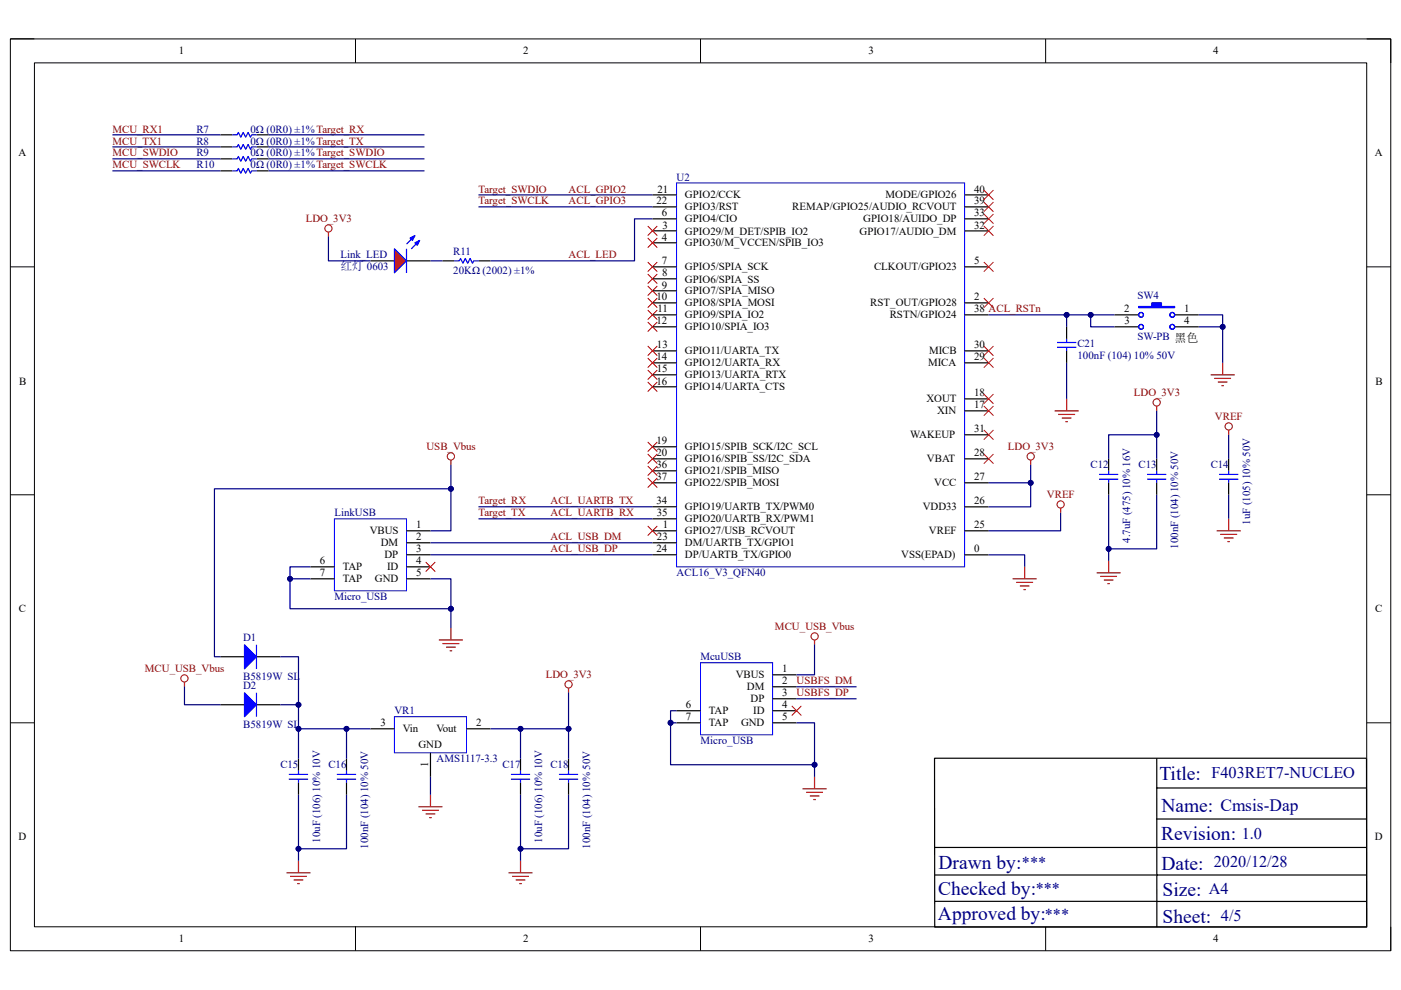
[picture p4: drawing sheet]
<svg xmlns="http://www.w3.org/2000/svg" width="297mm" height="210mm" viewBox="0 0 297 210" stroke-linecap="round" stroke-linejoin="round" font-family="sans-serif">
<path d="M2.2 8.3h292.7v193.4h-292.7z" fill="none" stroke="#000" stroke-width=".21"/>
<path d="M7.3 13.3h282.5v183.3h-282.5z" fill="#fff"/>
<g fill="none" stroke="#000" stroke-width=".21">
<path d="M2.2 8.2h5.1M7.3 13.3h282.5v183.3h-282.5zM75.4 8.3v5M148.5 8.3v5M221.7 8.3v5M289.8 8.3h5.1v5M2.2 56.6h5.1M289.8 56.6h5.1M2.2 104.9h5.1M289.8 104.9h5.1M2.2 153.3h5.1M289.8 153.3h5.1"/>
<path d="M75.4 196.6v5.1M148.5 196.6v5.1M221.7 196.6v5.1M294.9 196.6v5.1"/>
</g>
<path d="M198.2 179.7h91.5M245.3 160.8v35.8M245.3 173.7h44.4M245.4 167.1h44.3M289.7 160.8h-91.6l.1 35.8h91.6l-.1-35.7M198.2 185.6h47M198.2 191.2h47M245.4 185.6h44.4M245.4 191.2h44.4" fill="none" stroke="#000" stroke-width=".25"/>
<g fill="none" stroke="#800000" stroke-width=".21">
<circle cx="95.6" cy="96.8" r=".77"/>
<circle cx="260.5" cy="90.4" r=".77"/>
</g>
<path d="M95.6 97.6v1M260.5 91.2v1M93 135.7h5.1M93.8 136.5h3.6M94.6 137.3h2M95.4 138h.5M95.6 133.2v2.5" fill="none" stroke="#800000" stroke-width=".25"/>
<g fill="none" stroke="#f00" stroke-width=".21">
<path d="M137.3 55.6l2.1 2M137.3 58.1l2.1 2.1M139.4 55.6l-2.1 2M139.4 58.1l-2.1 2.1M208.6 45.4l2 2M208.6 47.9l2 2.1M208.6 42.9l2 2M210.6 45.4l-2 2M210.6 47.9l-2 2.1M210.6 42.9l-2 2M137.3 78.5l2.1 2M137.3 60.7l2.1 2"/>
<path d="M137.3 63.2l2.1 2.1M137.3 65.8l2.1 2M137.3 68.3l2.1 2M139.4 78.5l-2.1 2M139.4 60.7l-2.1 2M139.4 63.2l-2.1 2.1M139.4 65.8l-2.1 2M139.4 68.3l-2.1 2M208.6 75.9l2 2.1M208.6 73.4l2 2M208.6 63.2l2 2.1M210.6 75.9l-2 2.1"/>
<path d="M210.6 73.4l-2 2M210.6 63.2l-2 2.1M137.3 81l2.1 2.1M137.3 93.7l2.1 2.1M137.3 96.3l2.1 2M139.4 81l-2.1 2.1M139.4 93.7l-2.1 2.1M139.4 96.3l-2.1 2M208.6 91.2l2 2M208.6 96.3l2 2M210.6 91.2l-2 2M210.6 96.3l-2 2"/>
<path d="M137.3 111.6l2.1 2M139.4 111.6l-2.1 2"/>
</g>
<path d="M143.4 38.8h61.1v81.4h-61.1z" fill="#fff"/>
<path d="M143.4 38.8h61.1v81.4h-61.1z" fill="none" stroke="#00f" stroke-width=".21"/>
<g fill="none" stroke="#000" stroke-width=".25">
<path d="M138.3 49h5.1M138.3 51.5h5.1M138.3 56.6h5.1M138.3 46.4h5.1M138.3 59.1h5.1M138.3 41.3h5.1M138.3 43.9h5.1M204.5 49h5.1M204.5 56.6h5.1M204.5 46.4h5.1M204.5 41.3h5.1M204.5 43.9h5.1"/>
<path d="M138.3 64.2h5.1M138.3 61.7h5.1M138.3 66.8h5.1M138.3 69.3h5.1M138.3 74.4h5.1M138.3 77h5.1M138.3 79.5h5.1M204.5 64.2h5.1M204.5 66.8h5.1M204.5 74.4h5.1M204.5 77h5.1M138.3 82h5.1"/>
<path d="M138.3 94.8h5.1M138.3 97.3h5.1M138.3 99.9h5.1M204.5 87.1h5.1M204.5 84.6h5.1M204.5 97.3h5.1M204.5 92.2h5.1M138.3 112.6h5.1M138.3 115.1h5.1M138.3 117.7h5.1M138.3 107.5h5.1M138.3 102.4h5.1"/>
<path d="M138.3 110h5.1M204.5 112.6h5.1M204.5 117.7h5.1M204.5 107.5h5.1M204.5 102.4h5.1"/>
</g>
<path d="M137.3 73.4l2.1 2M137.3 75.9l2.1 2.1M139.4 73.4l-2.1 2M139.4 75.9l-2.1 2.1M137.3 98.8l2.1 2.1M139.4 98.8l-2.1 2.1M137.3 101.4l2.1 2M139.4 101.4l-2.1 2" fill="none" stroke="#f00" stroke-width=".21"/>
<path d="M70.9 110h15.3v15.3h-15.3z" fill="#fff"/>
<path d="M70.9 110h15.3v15.3h-15.3z" fill="none" stroke="#00f" stroke-width=".21"/>
<path d="M86.2 112.6h5.1M86.2 115.1h5.1M86.2 117.7h5.1M65.8 120.2h5.1M65.8 122.8h5.1M86.2 120.2h5.1M86.2 122.8h5.1" fill="none" stroke="#000" stroke-width=".25"/>
<path d="M90.3 119.2l2 2M92.3 119.2l-2 2" fill="none" stroke="#f00" stroke-width=".21"/>
<path d="M83.6 152h15.3v7.7h-15.3z" fill="#fff"/>
<path d="M83.6 152h15.3v7.7h-15.3z" fill="none" stroke="#00f" stroke-width=".21"/>
<g fill="none" stroke="#000" stroke-width=".25">
<path d="M78.5 55.3h5.1M86.2 55.3h5.1M78.5 154.6h5.1M91.3 159.7v5.1M98.9 154.6h5.1M63.3 160.9v2.6M63.3 166v2.6M73.5 160.9v2.6M73.5 166v2.6M110.4 160.9v2.6M110.4 166v2.6M120.5 160.9v2.6"/>
<path d="M120.5 166v2.6"/>
</g>
<g fill="none" stroke="#00f" stroke-width=".25">
<path d="M61.2 164.3h4.1M61.2 165.3h4.1M63.3 163.5v.8M63.3 165.3v.7M71.4 164.3h4.1M71.4 165.3h4.1M73.5 163.5v.8M73.5 165.3v.7M108.3 165.3h4.1M108.3 164.3h4.1M110.4 163.5v.8M110.4 165.3v.7"/>
<path d="M118.5 165.3h4.1M118.5 164.3h4.1M120.5 163.5v.8M120.5 165.3v.7"/>
</g>
<g fill="none" stroke="#800000" stroke-width=".25">
<path d="M88.7 171.1h5.1M89.5 171.9h3.5M90.3 172.6h2M91 173.4h.5M91.3 168.6v2.5M60.7 185.1h5.1M61.5 185.9h3.6M62.3 186.6h2M63 187.4h.5M63.3 182.6v2.5M107.8 185.1h5.1M108.6 185.9h3.5"/>
<path d="M109.3 186.6h2.1M110.1 187.4h.5M110.4 182.6v2.5"/>
</g>
<path d="M83.6 52.8l2.6 2.5-2.6 2.6z" fill="#f00"/>
<path d="M83.6 52.8l2.6 2.5-2.6 2.6zM88 50l-1.8 1.8M89 51l-1.8 1.8" fill="none" stroke="#00f" stroke-width=".25"/>
<path d="M88 51.5l1-.5-.5 1z" fill="#00f"/>
<path d="M88 51.5l1-.5-.5 1z" fill="none" stroke="#00f" stroke-width=".25"/>
<path d="M86.9 50.5l1.1-.5-.5 1z" fill="#00f"/>
<g fill="none" stroke="#00f" stroke-width=".25">
<path d="M49.3 28.6h1l.2-.5 .6 1 .5-1 .5 1 .5-1 .5 1 .3-.5h1M49.3 31.2h1l.2-.6 .6 1.1 .5-1.1 .5 1.1 .5-1.1 .5 1.1 .3-.5h1M49.3 33.7h1l.2-.5 .6 1 .5-1 .5 1 .5-1 .5 1 .3-.5h1M49.3 36.2h1l.2-.5 .6 1 .5-1 .5 1 .5-1 .5 1 .3-.5h1M86.2 52.8v5.1M86.9 50.5l1.1-.5-.5 1zM96.4 55.3h1l.2-.5 .5 1 .6-1 .5 1 .5-1 .5 1 .2-.5h1M235.1 99.9v.7M245.2 99.9v.7M260.5 99.9v.7M233 100.6h4.1M233 101.6h4.1"/>
<path d="M235.1 101.6v.8M243.2 100.6h4.1M243.2 101.6h4.1M245.2 101.6v.8M258.5 100.6h4M258.5 101.6h4M260.5 101.6v.8"/>
</g>
<g fill="none" stroke="#800000" stroke-width=".21">
<circle cx="69.6" cy="48.5" r=".76"/>
<circle cx="218.5" cy="96.8" r=".76"/>
<circle cx="245.2" cy="85.4" r=".76"/>
<circle cx="224.9" cy="107" r=".76"/>
<circle cx="39.1" cy="143.9" r=".77"/>
<circle cx="120.5" cy="145.2" r=".76"/>
</g>
<path d="M69.6 49.2v1M218.5 97.6v1M245.2 86.1v1M224.9 107.8v1M235.1 119v2.5M232.5 121.5h5.1M233.3 122.3h3.5M234 123h2.1M234.8 123.8h.5M39.1 144.7v1M120.5 145.9v1" fill="none" stroke="#800000" stroke-width=".25"/>
<g fill="none" stroke="#000" stroke-width=".25">
<path d="M46.7 28.6h2.6M46.7 31.2h2.6M46.7 33.7h2.6M46.7 36.2h2.6M54.4 28.6h2.5M54.4 31.2h2.5M54.4 33.7h2.5M54.4 36.2h2.5M93.8 55.3h2.6M101.4 55.3h2.6M235.1 97.3v2.6M245.2 97.3v2.6"/>
<path d="M260.5 97.3v2.6M235.1 102.4v2.5M245.2 102.4v2.5M260.5 102.4v2.5M46.7 149.5h5.1M54.4 149.5h5.1"/>
</g>
<path d="M208.6 55.6l2 2M208.6 40.3l2 2.1M210.6 55.6l-2 2M210.6 40.3l-2 2.1M208.6 83.6l2 2M208.6 86.1l2 2.1M210.6 83.6l-2 2M210.6 86.1l-2 2.1" fill="none" stroke="#f00" stroke-width=".21"/>
<path d="M51.8 146.9l2.6 2.6-2.6 2.5z" fill="#00f"/>
<path d="M51.8 146.9l2.6 2.6-2.6 2.5zM54.4 146.9v5.1" fill="none" stroke="#00f" stroke-width=".25"/>
<path d="M46.7 139.3h5.1M54.4 139.3h5.1" fill="none" stroke="#000" stroke-width=".25"/>
<path d="M51.8 136.8l2.6 2.5-2.6 2.6z" fill="#00f"/>
<path d="M51.8 136.8l2.6 2.5-2.6 2.6zM54.4 136.8v5.1" fill="none" stroke="#00f" stroke-width=".25"/>
<path d="M148.5 140.6h15.3v15.3h-15.3z" fill="#fff"/>
<path d="M148.5 140.6h15.3v15.3h-15.3z" fill="none" stroke="#00f" stroke-width=".21"/>
<path d="M143.4 150.7h5.1M143.4 153.3h5.1M163.8 143.1h5.1M163.8 145.7h5.1M163.8 148.2h5.1M163.8 150.7h5.1M163.8 153.3h5.1" fill="none" stroke="#000" stroke-width=".25"/>
<circle cx="172.7" cy="135" r=".76" fill="none" stroke="#800000" stroke-width=".21"/>
<path d="M172.7 135.7v1.1M170.2 167.3h5.1M170.9 168.1h3.6M171.7 168.8h2M172.4 169.6h.5M172.7 164.8v2.5" fill="none" stroke="#800000" stroke-width=".25"/>
<path d="M23.8 36.2h22.9M23.8 33.7h22.9M23.8 31.2h22.9M23.8 28.6h22.9M95.6 103.7h-50.1v35.6h1.2M260.5 104.9v5.1M39.1 145.7v3.8h7.6" fill="none" stroke="#000080" stroke-width=".25"/>
<circle cx="95.6" cy="103.7" r=".51" fill="#000080"/>
<circle cx="95.6" cy="103.7" r=".51" fill="none" stroke="#000080" stroke-width=".21"/>
<path d="M56.9 36.2h33.1M56.9 33.7h33.1M56.9 31.2h33.1M56.9 28.6h33.1M59.5 149.5h3.8" fill="none" stroke="#000080" stroke-width=".25"/>
<circle cx="63.3" cy="149.5" r=".51" fill="#000080"/>
<circle cx="63.3" cy="149.5" r=".51" fill="none" stroke="#000080" stroke-width=".21"/>
<path d="M59.5 139.3h3.8v15.3" fill="none" stroke="#000080" stroke-width=".25"/>
<circle cx="63.3" cy="149.5" r=".51" fill="#000080"/>
<circle cx="63.3" cy="149.5" r=".51" fill="none" stroke="#000080" stroke-width=".21"/>
<circle cx="63.3" cy="154.6" r=".51" fill="#000080"/>
<circle cx="63.3" cy="154.6" r=".51" fill="none" stroke="#000080" stroke-width=".21"/>
<path d="M65.8 120.2h-4.3v8.9h34.1v-6.3h-4.3" fill="none" stroke="#000080" stroke-width=".25"/>
<circle cx="61.5" cy="122.8" r=".51" fill="#000080"/>
<circle cx="61.5" cy="122.8" r=".51" fill="none" stroke="#000080" stroke-width=".21"/>
<circle cx="95.6" cy="129.1" r=".52" fill="#000080"/>
<circle cx="95.6" cy="129.1" r=".52" fill="none" stroke="#000080" stroke-width=".21"/>
<path d="M61.5 122.8h4.3" fill="none" stroke="#000080" stroke-width=".25"/>
<circle cx="61.5" cy="122.8" r=".51" fill="#000080"/>
<circle cx="61.5" cy="122.8" r=".51" fill="none" stroke="#000080" stroke-width=".21"/>
<path d="M63.3 168.6v11.4h10.2v-11.4" fill="none" stroke="#000080" stroke-width=".25"/>
<circle cx="63.3" cy="180" r=".51" fill="#000080"/>
<circle cx="63.3" cy="180" r=".51" fill="none" stroke="#000080" stroke-width=".21"/>
<path d="M78.5 154.6h-15.2v6.3" fill="none" stroke="#000080" stroke-width=".25"/>
<circle cx="63.3" cy="154.6" r=".51" fill="#000080"/>
<circle cx="63.3" cy="154.6" r=".51" fill="none" stroke="#000080" stroke-width=".21"/>
<circle cx="73.5" cy="154.6" r=".51" fill="#000080"/>
<circle cx="73.5" cy="154.6" r=".51" fill="none" stroke="#000080" stroke-width=".21"/>
<path d="M69.6 50.2v5.1h8.9M95.6 98.6v14h-4.3M91.3 117.7h47M91.3 115.1h47" fill="none" stroke="#000080" stroke-width=".25"/>
<circle cx="95.6" cy="103.7" r=".51" fill="#000080"/>
<circle cx="95.6" cy="103.7" r=".51" fill="none" stroke="#000080" stroke-width=".21"/>
<path d="M91.3 55.3h2.5M101.4 43.9h36.9M101.4 41.3h36.9M101.4 110h36.9M101.4 107.5h36.9M104 154.6h16.5v6.3" fill="none" stroke="#000080" stroke-width=".25"/>
<circle cx="110.4" cy="154.6" r=".51" fill="#000080"/>
<circle cx="110.4" cy="154.6" r=".51" fill="none" stroke="#000080" stroke-width=".21"/>
<circle cx="120.5" cy="154.6" r=".51" fill="#000080"/>
<circle cx="120.5" cy="154.6" r=".51" fill="none" stroke="#000080" stroke-width=".21"/>
<path d="M138.3 46.4h-3.8v8.9h-30.5M110.4 168.6v11.4h10.1v-11.4" fill="none" stroke="#000080" stroke-width=".25"/>
<circle cx="110.4" cy="180" r=".51" fill="#000080"/>
<circle cx="110.4" cy="180" r=".51" fill="none" stroke="#000080" stroke-width=".21"/>
<path d="M143.4 150.7h-1.2v11.5h30.5v-8.9h-3.8" fill="none" stroke="#000080" stroke-width=".25"/>
<circle cx="142.2" cy="153.3" r=".51" fill="#000080"/>
<circle cx="142.2" cy="153.3" r=".51" fill="none" stroke="#000080" stroke-width=".21"/>
<circle cx="172.7" cy="162.2" r=".51" fill="#000080"/>
<circle cx="172.7" cy="162.2" r=".51" fill="none" stroke="#000080" stroke-width=".21"/>
<path d="M142.2 153.3h1.2" fill="none" stroke="#000080" stroke-width=".25"/>
<circle cx="142.2" cy="153.3" r=".51" fill="#000080"/>
<circle cx="142.2" cy="153.3" r=".51" fill="none" stroke="#000080" stroke-width=".21"/>
<path d="M209.6 117.7h7.7v2.5M218.5 102.4v5.1h-8.9M224.9 108.8v3.8h-15.3M172.7 136.8v6.3h-3.8M168.9 148.2h12.7M168.9 145.7h12.7" fill="none" stroke="#000080" stroke-width=".25"/>
<circle cx="218.5" cy="102.4" r=".51" fill="#000080"/>
<circle cx="218.5" cy="102.4" r=".51" fill="none" stroke="#000080" stroke-width=".21"/>
<path d="M218.5 98.6v3.8h-8.9" fill="none" stroke="#000080" stroke-width=".25"/>
<circle cx="218.5" cy="102.4" r=".51" fill="#000080"/>
<circle cx="218.5" cy="102.4" r=".51" fill="none" stroke="#000080" stroke-width=".21"/>
<path d="M235.1 104.9v11.5h10.1v-11.5" fill="none" stroke="#000080" stroke-width=".25"/>
<circle cx="235.1" cy="116.4" r=".51" fill="#000080"/>
<circle cx="235.1" cy="116.4" r=".51" fill="none" stroke="#000080" stroke-width=".21"/>
<path d="M235.1 97.3v-5.1h10.1v5.1" fill="none" stroke="#000080" stroke-width=".25"/>
<circle cx="245.2" cy="92.2" r=".51" fill="#000080"/>
<circle cx="245.2" cy="92.2" r=".51" fill="none" stroke="#000080" stroke-width=".21"/>
<path d="M63.3 180v2.6" fill="none" stroke="#000080" stroke-width=".25"/>
<circle cx="63.3" cy="180" r=".51" fill="#000080"/>
<circle cx="63.3" cy="180" r=".51" fill="none" stroke="#000080" stroke-width=".21"/>
<path d="M73.5 154.6v6.3" fill="none" stroke="#000080" stroke-width=".25"/>
<circle cx="73.5" cy="154.6" r=".51" fill="#000080"/>
<circle cx="73.5" cy="154.6" r=".51" fill="none" stroke="#000080" stroke-width=".21"/>
<path d="M95.6 129.1v4.1M91.3 164.8v3.8" fill="none" stroke="#000080" stroke-width=".25"/>
<circle cx="95.6" cy="129.1" r=".52" fill="#000080"/>
<circle cx="95.6" cy="129.1" r=".52" fill="none" stroke="#000080" stroke-width=".21"/>
<path d="M110.4 180v2.6" fill="none" stroke="#000080" stroke-width=".25"/>
<circle cx="110.4" cy="180" r=".51" fill="#000080"/>
<circle cx="110.4" cy="180" r=".51" fill="none" stroke="#000080" stroke-width=".21"/>
<path d="M110.4 154.6v6.3" fill="none" stroke="#000080" stroke-width=".25"/>
<circle cx="110.4" cy="154.6" r=".51" fill="#000080"/>
<circle cx="110.4" cy="154.6" r=".51" fill="none" stroke="#000080" stroke-width=".21"/>
<path d="M120.5 146.9v7.7" fill="none" stroke="#000080" stroke-width=".25"/>
<circle cx="120.5" cy="154.6" r=".51" fill="#000080"/>
<circle cx="120.5" cy="154.6" r=".51" fill="none" stroke="#000080" stroke-width=".21"/>
<path d="M172.7 162.2v2.6" fill="none" stroke="#000080" stroke-width=".25"/>
<circle cx="172.7" cy="162.2" r=".51" fill="#000080"/>
<circle cx="172.7" cy="162.2" r=".51" fill="none" stroke="#000080" stroke-width=".21"/>
<path d="M235.1 116.4v2.6" fill="none" stroke="#000080" stroke-width=".25"/>
<circle cx="235.1" cy="116.4" r=".51" fill="#000080"/>
<circle cx="235.1" cy="116.4" r=".51" fill="none" stroke="#000080" stroke-width=".21"/>
<path d="M245.2 87.1v5.1" fill="none" stroke="#000080" stroke-width=".25"/>
<circle cx="245.2" cy="92.2" r=".51" fill="#000080"/>
<circle cx="245.2" cy="92.2" r=".51" fill="none" stroke="#000080" stroke-width=".21"/>
<path d="M260.5 92.2v5.1" fill="none" stroke="#000080" stroke-width=".25"/>
<path d="M137.3 50.5l2.1 2M137.3 47.9l2.1 2.1M139.4 50.5l-2.1 2M139.4 47.9l-2.1 2.1M167.9 149.7l2 2.1M169.9 149.7l-2 2.1" fill="none" stroke="#f00" stroke-width=".21"/>
<path d="M258 112.6h5.1M258.7 113.3h3.6M259.5 114.1h2M260.2 114.9h.5M260.5 110v2.6M214.7 122.8h5.1M215.5 123.5h3.5M216.2 124.3h2.1M217 125.1h.5M217.3 120.2v2.6" fill="none" stroke="#800000" stroke-width=".25"/>
<path d="M236.3 66.8h5.1M249 66.8h5.1" fill="none" stroke="#000" stroke-width=".25"/>
<path d="M241.4 65h2.8v-.8h2v.8h2.8v.3h-7.6z" fill-rule="evenodd" fill="#00f"/>
<g fill="none" stroke="#00f" stroke-width=".25">
<path d="M224.1 73.7h4.1M224.1 72.6h4.1M226.1 71.9v.7M226.1 73.7v.7M241.4 65h2.8v-.8h2v.8h2.8v.3h-7.6z"/>
<circle cx="241.9" cy="66.8" r=".51"/>
<circle cx="241.9" cy="69.3" r=".51"/>
<circle cx="248.5" cy="69.3" r=".51"/>
<circle cx="248.5" cy="66.8" r=".51"/>
</g>
<path d="M226.1 69.3v2.6M226.1 74.4v2.6M236.3 69.3h5.1M249 69.3h5.1" fill="none" stroke="#000" stroke-width=".25"/>
<path d="M256.7 79.5h5.1M259.2 77v2.5M223.6 87.1h5.1M224.4 87.9h3.5M225.1 88.7h2.1M225.9 89.4h.5M226.1 84.6v2.5M257.4 80.3h3.6M258.2 81h2M259 81.8h.5" fill="none" stroke="#800000" stroke-width=".25"/>
<path d="M231.2 66.8h-5.1v2.5" fill="none" stroke="#000080" stroke-width=".25"/>
<circle cx="231.2" cy="66.8" r=".51" fill="#000080"/>
<circle cx="231.2" cy="66.8" r=".51" fill="none" stroke="#000080" stroke-width=".21"/>
<circle cx="226.1" cy="66.8" r=".51" fill="#000080"/>
<circle cx="226.1" cy="66.8" r=".51" fill="none" stroke="#000080" stroke-width=".21"/>
<path d="M236.3 66.8h-5.1v2.5h5.1" fill="none" stroke="#000080" stroke-width=".25"/>
<circle cx="231.2" cy="66.8" r=".51" fill="#000080"/>
<circle cx="231.2" cy="66.8" r=".51" fill="none" stroke="#000080" stroke-width=".21"/>
<path d="M254.1 66.8h5.1v2.5h-5.1" fill="none" stroke="#000080" stroke-width=".25"/>
<circle cx="259.2" cy="69.3" r=".51" fill="#000080"/>
<circle cx="259.2" cy="69.3" r=".51" fill="none" stroke="#000080" stroke-width=".21"/>
<path d="M226.1 77v7.6M259.2 69.3v7.7" fill="none" stroke="#000080" stroke-width=".25"/>
<circle cx="259.2" cy="69.3" r=".51" fill="#000080"/>
<circle cx="259.2" cy="69.3" r=".51" fill="none" stroke="#000080" stroke-width=".21"/>
<path d="M209.6 66.8h16.5" fill="none" stroke="#000080" stroke-width=".25"/>
<circle cx="226.1" cy="66.8" r=".51" fill="#000080"/>
<circle cx="226.1" cy="66.8" r=".51" fill="none" stroke="#000080" stroke-width=".21"/>
<g font-size="4.1" fill="#000080">
<text x="245.8" y="165.5">Title:</text>
<text x="246.2" y="172.1">Name:</text>
<text x="246.2" y="178.2">Revision:</text>
<text x="199" y="184.3">Drawn by:</text>
<text x="246.2" y="184.5">Date:</text>
<text x="198.9" y="189.9">Checked by:</text>
<text x="246.5" y="190.1">Size:</text>
<text x="198.9" y="195.2">Approved by:</text>
<text x="246.5" y="195.8">Sheet:</text>
</g>
<text font-size="3.7" fill="#000080" x="258.8" y="171.9">Cmsis-Dap</text>
<g font-size="3.5" fill="#000080">
<text x="256.8" y="165.1">F403RET7-NUCLEO</text>
<text x="263.3" y="177.9">1.0</text>
<text x="216.7" y="184.1">***</text>
<text x="257.3" y="183.8">2020/12/28</text>
<text x="219.6" y="189.7">***</text>
<text x="256.3" y="189.5">A4</text>
<text x="221.5" y="195.1">***</text>
<text x="258.9" y="195.4">4/5</text>
</g>
<text font-size="2.5" fill="#000080" x="72.2" y="57.3">红灯 0603</text>
<g font-size="2.3">
<text x="37.9" y="11.6">1</text>
<text x="110.9" y="11.6">2</text>
<text x="184.1" y="11.6">3</text>
<text x="257.2" y="11.6">4</text>
<text x="3.9" y="33.2">A</text>
<text x="291.5" y="33.2">A</text>
<text x="139.4" y="40.8">21</text>
<text x="206.5" y="40.8">40</text>
<text x="139.2" y="43.4">22</text>
<text x="140.3" y="45.9">6</text>
<text x="145.2" y="47.2">GPIO4/CIO</text>
<text x="145.2" y="42.1">GPIO2/CCK</text>
<text x="145.2" y="44.6">GPIO3/RST</text>
<text x="167.9" y="44.6">REMAP/GPIO25/AUDIO_RCVOUT</text>
<text x="183" y="47.2">GPIO18/AUIDO_DP</text>
<text x="187.7" y="42.1">MODE/GPIO26</text>
<text x="206.5" y="45.9">33</text>
<text x="206.5" y="43.4">39</text>
<text x="140.3" y="51">4</text>
<text x="140.4" y="48.5">3</text>
<text x="145.2" y="49.7">GPIO29/M_DET/SPIB_IO2</text>
<text x="145.2" y="52.3">GPIO30/M_VCCEN/SPIB_IO3</text>
<text x="182.2" y="49.7">GPIO17/AUDIO_DM</text>
<text x="206.5" y="48.5">32</text>
<text x="140.4" y="56.1">7</text>
<text x="140.4" y="58.6">8</text>
<text x="145.2" y="57.4">GPIO5/SPIA_SCK</text>
<text x="145.2" y="59.9">GPIO6/SPIA_SS</text>
<text x="185.3" y="57.4">CLKOUT/GPIO23</text>
<text x="206.5" y="56.1">5</text>
<text x="139.2" y="63.7">10</text>
<text x="140.4" y="61.2">9</text>
<text x="145.2" y="62.5">GPIO7/SPIA_MISO</text>
<text x="145.2" y="65">GPIO8/SPIA_MOSI</text>
<text x="184.5" y="65">RST_OUT/GPIO28</text>
<text x="206.5" y="63.7">2</text>
<text x="139.2" y="68.8">12</text>
<text x="139.4" y="66.3">11</text>
<text x="145.2" y="67.5">GPIO9/SPIA_IO2</text>
<text x="145.2" y="70.1">GPIO10/SPIA_IO3</text>
<text x="188.6" y="67.5">RSTN/GPIO24</text>
<text x="206.5" y="66.3">38 ACL_RSTn</text>
<text x="238.3" y="66.3">2</text>
<text x="238.4" y="68.8">3</text>
<text x="251.1" y="66.3">1</text>
<text x="251.1" y="68.8">4</text>
<text x="139.2" y="76.5">14</text>
<text x="139.3" y="73.9">13</text>
<text x="145.2" y="75.2">GPIO11/UARTA_TX</text>
<text x="145.2" y="77.7">GPIO12/UARTA_RX</text>
<text x="196.8" y="77.7">MICA</text>
<text x="197" y="75.2">MICB</text>
<text x="206.5" y="76.5">29</text>
<text x="206.5" y="73.9">30</text>
<text x="4" y="81.6">B</text>
<text x="139.2" y="81.6">16</text>
<text x="139.3" y="79">15</text>
<text x="145.2" y="80.3">GPIO13/UARTA_RTX</text>
<text x="145.2" y="82.8">GPIO14/UARTA_CTS</text>
<text x="291.6" y="81.6">B</text>
<text x="196.4" y="85.4">XOUT</text>
<text x="198.7" y="87.9">XIN</text>
<text x="206.5" y="86.6">17</text>
<text x="206.5" y="84.1">18</text>
<text x="139.2" y="94.3">19</text>
<text x="145.2" y="95.5">GPIO15/SPIB_SCK/I2C_SCL</text>
<text x="193" y="93">WAKEUP</text>
<text x="206.5" y="91.7">31</text>
<text x="139.2" y="96.8">20</text>
<text x="139.2" y="99.4">36</text>
<text x="139.2" y="101.9">37</text>
<text x="145.2" y="98.1">GPIO16/SPIB_SS/I2C_SDA</text>
<text x="145.2" y="100.6">GPIO21/SPIB_MISO</text>
<text x="196.5" y="98.1">VBAT</text>
<text x="206.5" y="101.9">27</text>
<text x="206.5" y="96.8">28</text>
<text x="139.2" y="107">34</text>
<text x="145.2" y="103.2">GPIO22/SPIB_MOSI</text>
<text x="198.1" y="103.2">VCC</text>
<text x="206.5" y="107">26</text>
<text x="78.4" y="113.3">VBUS</text>
<text x="88.2" y="112.1">1</text>
<text x="139.3" y="109.5">35</text>
<text x="140.5" y="112.1">1</text>
<text x="145.2" y="113.3">GPIO27/USB_RCVOUT</text>
<text x="145.2" y="108.3">GPIO19/UARTB_TX/PWM0</text>
<text x="145.2" y="110.8">GPIO20/UARTB_RX/PWM1</text>
<text x="195.6" y="108.3">VDD33</text>
<text x="197" y="113.3">VREF</text>
<text x="206.5" y="112.1">25</text>
<text x="67.8" y="119.7">6</text>
<text x="80.7" y="115.9">DM</text>
<text x="81.5" y="118.4">DP</text>
<text x="88.2" y="117.2">3</text>
<text x="88.2" y="114.6">2</text>
<text x="88.2" y="119.7">4</text>
<text x="139.2" y="117.2">24</text>
<text x="139.3" y="114.6">23</text>
<text x="145.2" y="115.9">DM/UARTB_TX/GPIO1</text>
<text x="145.2" y="118.4">DP/UARTB_TX/GPIO0</text>
<text x="191.1" y="118.4">VSS(EPAD)</text>
<text x="206.5" y="117.2">0</text>
<text x="67.8" y="122.3">7</text>
<text x="72.7" y="121">TAP</text>
<text x="72.7" y="123.5">TAP</text>
<text x="79.5" y="123.5">GND</text>
<text x="82.1" y="121">ID</text>
<text x="88.2" y="122.3">5</text>
<text x="4" y="129.9">C</text>
<text x="291.6" y="129.9">C</text>
<text x="156" y="143.9">VBUS</text>
<text x="165.8" y="142.6">1</text>
<text x="158.4" y="146.4">DM</text>
<text x="159.1" y="149">DP</text>
<text x="165.8" y="147.7">3</text>
<text x="165.8" y="145.2">2</text>
<text x="80.6" y="154.1">3</text>
<text x="85.4" y="155.3">Vin</text>
<text x="92.5" y="155.3">Vout</text>
<text x="100.9" y="154.1">2</text>
<text x="145.4" y="150.3">6</text>
<text x="145.4" y="152.8">7</text>
<text x="150.3" y="151.5">TAP</text>
<text x="150.3" y="154.1">TAP</text>
<text x="157.1" y="154.1">GND</text>
<text x="159.7" y="151.5">ID</text>
<text x="165.8" y="150.3">4</text>
<text x="165.8" y="152.8">5</text>
<text x="88.7" y="158.6">GND</text>
<text x="90.8" y="162.6" transform="rotate(-90 90.8 162.6)">1</text>
<text x="4" y="178.2">D</text>
<text x="291.5" y="178.2">D</text>
<text x="37.9" y="199.9">1</text>
<text x="110.9" y="199.9">2</text>
<text x="184.1" y="199.9">3</text>
<text x="257.2" y="199.9">4</text>
</g>
<g font-size="2.3" fill="#800000">
<text x="23.8" y="28.1">MCU_RX1</text>
<text x="23.8" y="33.2">MCU_SWDIO</text>
<text x="23.8" y="35.7">MCU_SWCLK</text>
<text x="23.8" y="30.6">MCU_TX1</text>
<text x="101.4" y="40.8">Target_SWDIO</text>
<text x="120.5" y="40.8">ACL_GPIO2</text>
<text x="64.8" y="47.2">LDO_3V3</text>
<text x="101.4" y="43.4">Target_SWCLK</text>
<text x="120.5" y="43.4">ACL_GPIO3</text>
<text x="120.5" y="54.8">ACL_LED</text>
<text x="240.4" y="84.1">LDO_3V3</text>
<text x="257.6" y="89.2">VREF</text>
<text x="90.4" y="95.5">USB_Vbus</text>
<text x="213.7" y="95.5">LDO_3V3</text>
<text x="101.4" y="107">Target_RX</text>
<text x="116.7" y="107">ACL_UARTB_TX</text>
<text x="222" y="105.7">VREF</text>
<text x="101.4" y="109.5">Target_TX</text>
<text x="116.7" y="109.5">ACL_UARTB_RX</text>
<text x="116.7" y="114.6">ACL_USB_DM</text>
<text x="116.7" y="117.2">ACL_USB_DP</text>
<text x="164.3" y="133.7">MCU_USB_Vbus</text>
<text x="30.7" y="142.6">MCU_USB_Vbus</text>
<text x="115.7" y="143.9">LDO_3V3</text>
<text x="168.9" y="145.2">USBFS_DM</text>
<text x="168.9" y="147.7">USBFS_DP</text>
</g>
<g font-size="2.3" fill="#000080">
<text x="41.7" y="28.1">R7</text>
<text x="53.1" y="28.1">0Ω (0R0) ±1%Target_RX</text>
<text x="41.7" y="30.6">R8</text>
<text x="41.7" y="33.2">R9</text>
<text x="41.7" y="35.7">R10</text>
<text x="53.1" y="30.6">0Ω (0R0) ±1%Target_TX</text>
<text x="53.1" y="33.2">0Ω (0R0) ±1%Target_SWDIO</text>
<text x="53.1" y="35.7">0Ω (0R0) ±1%Target_SWCLK</text>
<text x="143.4" y="38.3">U2</text>
<text x="72.2" y="54.8">Link_LED</text>
<text x="96.1" y="54.1">R11</text>
<text x="96.1" y="58.1">20KΩ (2002) ±1%</text>
<text x="241.1" y="63.5">SW4</text>
<text x="228.4" y="73.7">C21</text>
<text x="228.4" y="76.2">100nF (104) 10% 50V</text>
<text x="241.1" y="72.1">SW-PB 黑色</text>
<text x="231.2" y="99.4">C12</text>
<text x="241.4" y="99.4">C13</text>
<text x="256.7" y="99.4">C14</text>
<text x="70.9" y="109.5">LinkUSB</text>
<text x="265.1" y="111.3" transform="rotate(-90 265.1 111.3)">1uF (105) 10% 50V</text>
<text x="239.6" y="115.1" transform="rotate(-90 239.6 115.1)">4.7uF (475) 10% 16V</text>
<text x="249.8" y="116.4" transform="rotate(-90 249.8 116.4)">100nF (104) 10% 50V</text>
<text x="143.4" y="122.3">ACL16_V3_QFN40</text>
<text x="70.9" y="127.4">Micro_USB</text>
<text x="51.6" y="136">D1</text>
<text x="148.5" y="140.1">McuUSB</text>
<text x="51.6" y="146.2">D2</text>
<text x="51.6" y="144.1">B5819W SL</text>
<text x="51.6" y="154.3">B5819W SL</text>
<text x="83.6" y="151.5">VR1</text>
<text x="92.5" y="161.7">AMS1117-3.3</text>
<text x="148.5" y="157.9">Micro_USB</text>
<text x="59.5" y="163">C15</text>
<text x="69.6" y="163">C16</text>
<text x="106.5" y="163">C17</text>
<text x="116.7" y="163">C18</text>
<text x="67.9" y="178.8" transform="rotate(-90 67.9 178.8)">10uF (106) 10% 10V</text>
<text x="115" y="178.8" transform="rotate(-90 115 178.8)">10uF (106) 10% 10V</text>
<text x="78.1" y="180" transform="rotate(-90 78.1 180)">100nF (104) 10% 50V</text>
<text x="125.1" y="180" transform="rotate(-90 125.1 180)">100nF (104) 10% 50V</text>
</g>
</svg>
